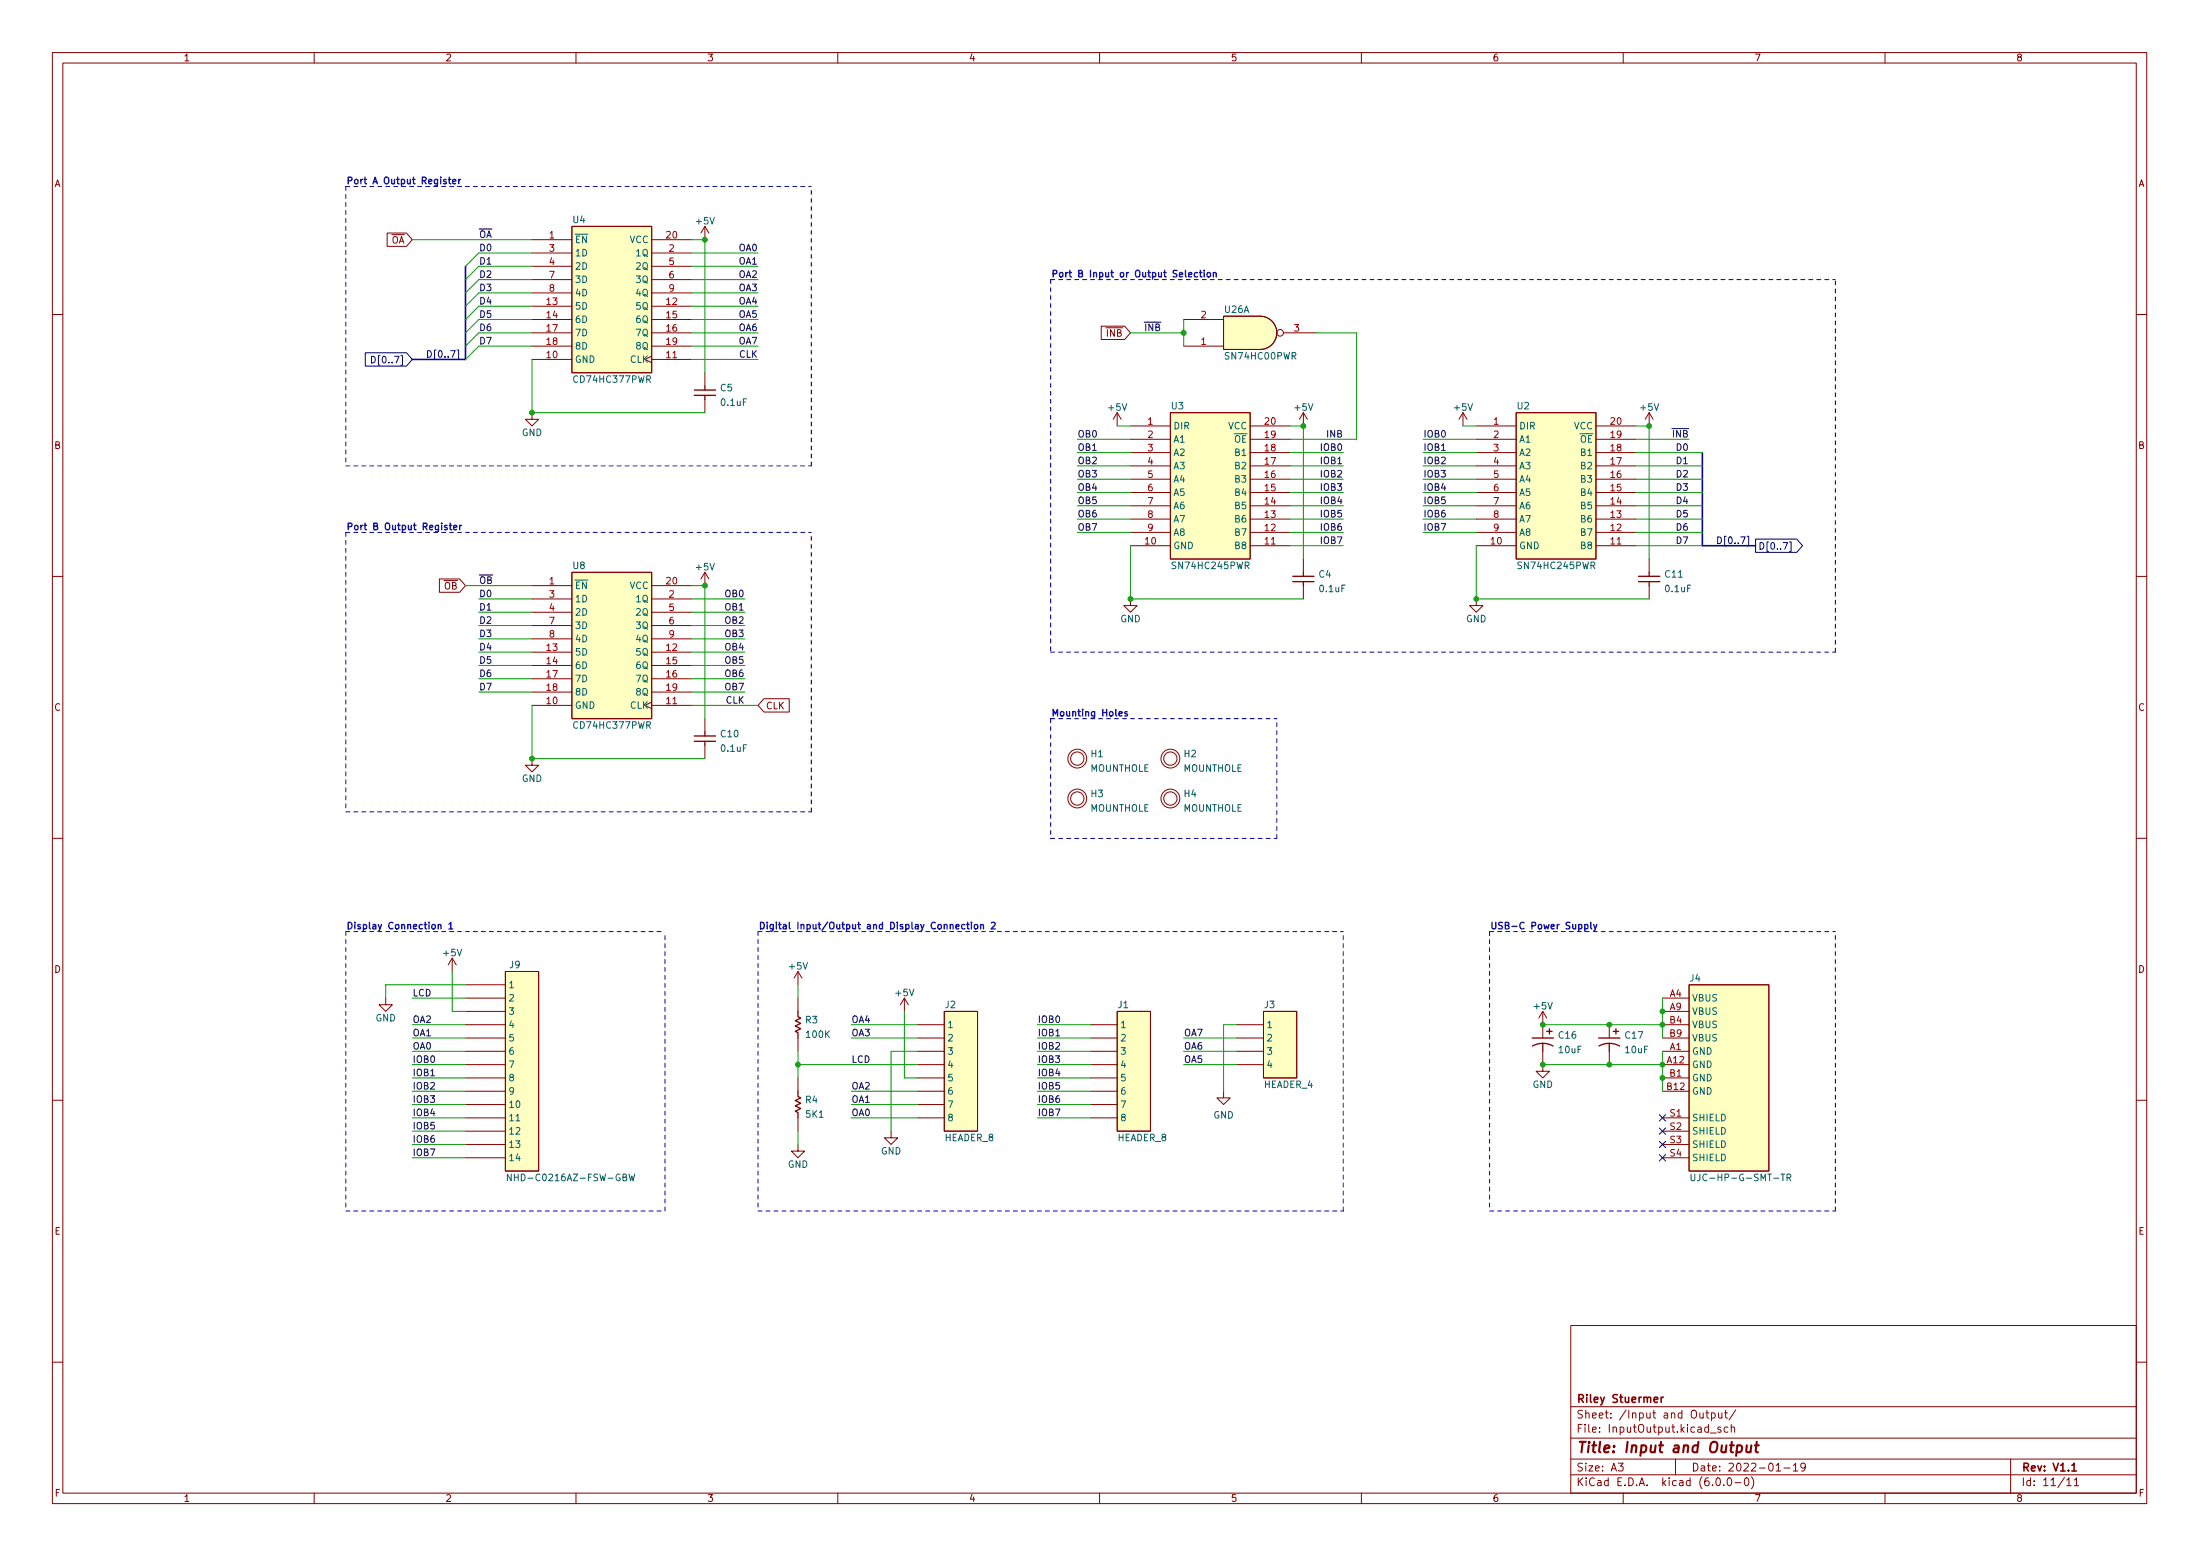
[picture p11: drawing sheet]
<svg xmlns="http://www.w3.org/2000/svg" width="420mm" height="297mm" viewBox="0 0 420 297" stroke-linecap="round" stroke-linejoin="round" font-family="sans-serif">
<g fill="none" stroke="#840000" stroke-width=".19">
<path d="M10 10h400v277h-400zM12 12h396v273h-396zM60 10v2M110 10v2M160 10v2M210 10v2M260 10v2M310 10v2M360 10v2M73.9 44.5h3.7l1.1 1.3-1.1 1.2h-3.7zM101.6 45.8h7.6M101.6 58.5h7.6"/>
<path d="M101.6 48.3h7.6M101.6 50.8h7.6M101.6 53.4h7.6M101.6 55.9h7.6M109.2 43.2h15.3v28h-15.3zM124.5 45.8h7.6M124.5 58.5h7.6M124.5 48.3h7.6M124.5 50.8h7.6M124.5 53.4h7.6M124.5 55.9h7.6M134.6 43.2l-.7 1.3"/>
<path d="M134.6 43.2v2.6M134.6 43.2l.8 1.3M10 60h2M101.6 78.8v1.2h1.3l-1.3 1.3-1.3-1.3h1.3M101.6 68.6h7.6M101.6 61h7.6M101.6 63.5h7.6M101.6 66.1h7.6M124.5 68l-1.3 .6 1.3 .7M124.5 68.6h7.6M124.5 61h7.6M124.5 63.5h7.6"/>
<path d="M124.5 66.1h7.6M134.6 71.2v2.5M134.6 76.2v2.6M210.3 62.3h4.5l1.1 1.2-1.1 1.3h-4.5zM213.4 78.8l-.8 1.2M213.4 78.8v2.5M213.4 78.8l.7 1.2M223.5 78.8h15.3v27.9h-15.3zM226.1 61h7.6M226.1 66.1h7.6M233.7 60.4h7a3.2 3.2 0 0 1 3.1 3.1 3.2 3.2 0 0 1-3.1 3.2h-7zM245.1 63.5h6.4"/>
<path d="M248.9 78.8l-.7 1.2M248.9 78.8v2.5M248.9 78.8l.8 1.2M279.4 78.8l-.8 1.2M279.4 78.8v2.5M279.4 78.8l.8 1.2M289.6 78.8h15.2v27.9h-15.2zM315 78.8l-.8 1.2M315 78.8v2.5M315 78.8l.7 1.2M408 60h2M215.9 81.3h7.6"/>
<path d="M215.9 99.1h7.6M215.9 96.6h7.6M215.9 94h7.6M215.9 91.5h7.6M215.9 88.9h7.6M215.9 86.4h7.6M215.9 83.9h7.6M238.8 81.3h7.6M238.8 99.1h7.6M238.8 96.6h7.6M238.8 94h7.6M238.8 91.5h7.6"/>
<path d="M238.8 88.9h7.6M238.8 86.4h7.6M238.8 83.9h7.6M281.9 81.3h7.7M281.9 99.1h7.7M281.9 96.6h7.7M281.9 94h7.7M281.9 91.5h7.7M281.9 88.9h7.7M281.9 86.4h7.7M281.9 83.9h7.7M304.8 81.3h7.6"/>
<path d="M304.8 99.1h7.6M304.8 96.6h7.6M304.8 94h7.6M304.8 91.5h7.6M304.8 88.9h7.6M304.8 86.4h7.6M304.8 83.9h7.6M10 110h2M83.9 110.5h3.9l1.1 1.3-1.1 1.3h-3.9zM101.6 111.8h7.6M101.6 114.3h7.6M101.6 116.9h7.6"/>
<path d="M101.6 119.4h7.6M109.2 109.3h15.3v27.9h-15.3zM124.5 111.8h7.6M124.5 114.3h7.6M124.5 116.9h7.6M124.5 119.4h7.6M134.6 109.3v2.5M134.6 109.3l-.7 1.2M134.6 109.3l.8 1.2M215.9 114.3v1.3h1.3l-1.3 1.3-1.3-1.3h1.3M215.9 104.2h7.6M215.9 101.6h7.6"/>
<path d="M238.8 104.2h7.6M238.8 101.6h7.6M248.9 106.7v2.6M248.9 111.8v2.5M281.9 114.3v1.3h1.3l-1.3 1.3-1.2-1.3h1.2M281.9 104.2h7.7M281.9 101.6h7.7M304.8 104.2h7.6M304.8 101.6h7.6M315 106.7v2.6M315 111.8v2.5M408 110h2"/>
<path d="M101.6 134.7h7.6M101.6 124.5h7.6M101.6 127h7.6M101.6 129.6h7.6M101.6 132.1h7.6M101.6 122h7.6M124.5 134l-1.3 .7 1.3 .6M124.5 134.7h7.6M124.5 124.5h7.6M124.5 127h7.6M124.5 129.6h7.6M124.5 132.1h7.6"/>
<path d="M124.5 122h7.6M134.6 137.2v2.5M145.9 133.4h4.8v2.5h-4.8l-1.1-1.2zM101.6 144.8v1.3h1.3l-1.3 1.3-1.3-1.3h1.3M134.6 142.3v2.5M10 160h2M408 160h2M73.7 190.5v1.3h1.2l-1.2 1.3-1.3-1.3h1.3M86.4 182.9l-.8 1.3M86.4 182.9v2.6M86.4 182.9l.7 1.3M88.9 195.6h7.6"/>
<path d="M88.9 198.2h7.6M88.9 188h7.6M88.9 190.5h7.6M88.9 193.1h7.6M96.5 185.5h6.4v38.1h-6.4zM152.4 185.5v2.5M152.4 190.5v2.6M152.4 198.2v2.5M152.4 185.5l-.8 1.2M152.4 185.5l.8 1.2M172.7 190.5l-.7 1.3M172.7 190.5v2.6"/>
<path d="M172.7 190.5l.8 1.3M175.3 195.6h5M175.3 198.2h5M180.3 193.1h6.4v22.8h-6.4zM208.3 195.6h5.1M208.3 198.2h5.1M213.4 193.1h6.3v22.8h-6.3zM236.2 195.6h5.1M236.2 198.2h5.1M241.3 193.1h6.3v12.7h-6.3zM294.6 193.1l-.7 1.2M294.6 193.1v5.1"/>
<path d="M294.6 193.1l.8 1.2M307.3 195.6v2.6M317.5 195.6h5.1M317.5 198.2h5.1M317.5 190.5h5.1M317.5 193.1h5.1M322.6 188h15.2v35.6h-15.2zM10 210h2M88.9 200.7h7.6M88.9 203.2h7.6M88.9 205.8h7.6M88.9 208.3h7.6"/>
<path d="M88.9 210.9h7.6M88.9 213.4h7.6M88.9 215.9h7.6M88.9 218.5h7.6M152.4 218.5v1.2h1.3l-1.3 1.3-1.3-1.3h1.3M152.4 205.8v2.5M152.4 213.4v2.5M170.2 215.9v1.3h1.2l-1.2 1.3-1.3-1.3h1.3M175.3 200.7h5M175.3 203.2h5M175.3 205.8h5M175.3 208.3h5"/>
<path d="M175.3 210.9h5M175.3 213.4h5M208.3 200.7h5.1M208.3 203.2h5.1M208.3 205.8h5.1M208.3 208.3h5.1M208.3 210.9h5.1M208.3 213.4h5.1M233.7 208.3v1.3h1.2l-1.2 1.3-1.3-1.3h1.3M236.2 200.7h5.1M236.2 203.2h5.1M294.6 200.7v3.8h1.3l-1.3 1.3-1.2-1.3h1.2"/>
<path d="M307.3 200.7v2.5M317.5 200.7h5.1M317.5 203.2h5.1M317.5 205.8h5.1M317.5 208.3h5.1M317.5 213.4h5.1M317.5 215.9h5.1M317.5 218.5h5.1M408 210h2M88.9 221h7.6M317.5 221h5.1M300 253h108v32h-108z"/>
<path d="M10 260h2M300 278.5h108M300 274.5h108M300 268.5h108M309.1 279.3h.9l-.5 .6 .4 .1v.7l-.2 .1-.6-.1M320 278.5v3M324.6 269.7l.1 .9 .4 .1 .2-.1M325.3 269.7v1M325.8 269.7h.6M326 269.2v1.3l.4 .2M326.6 273.6h1.2M326.8 269.8l.5-.1 .3 .3-.2 .6h-.6"/>
<path d="M326.8 269.7v1.5M328.2 269.7l.1 .9 .3 .1 .3-.1M328.6 272.5l-.3-.1-.2 .2v.2l.5 .2v.3h-.5M328.9 269.7v1M329.4 269.7h.5M329.6 269.2v1.3l.3 .2M330 272.5l-.4-.1-.3 .3 .1 .6h.6M330.6 272.6l.3-.2 .3 .1 .1 .9M330.6 271.9v1.5M331.5 269.1l-1.3 2M342.5 279.7l.4-.4v1.5M344.8 280l-.3 .2h-.3l-.3-.2 .2-.6 .4-.1 .2 .2a.99 .99 0 0 1-.3 1.3h-.3"/>
<path d="M384 278.5v6.5M408 260h2M60 285v2M110 285v2M160 285v2M210 285v2M260 285v2M300 281.5h108M310 285v2M327.9 282.2l.2-.1a.8 .8 0 0 1 .5 .8 .8 .8 0 0 1-.5 .7 1 1 0 0 1-.2-1.4zM329.2 283.5v.1M330.1 282.2l.1-.1a.8 .8 0 0 1 .5 .8 .8 .8 0 0 1-.5 .7 1 1 0 0 1-.1-1.4z"/>
<path d="M331.4 283h1.1M333.3 282.3l.2-.2a.8 .8 0 0 1 .5 .8 .8 .8 0 0 1-.5 .7l-.2-.1-.2-.5zM334.5 281.9a1.72 1.72 0 0 1 0 2.3M339.2 280.8h.9M340.7 280.2h1.2M342.5 280.8h.9M360 285v2M394.7 282.5l.4-.4v1.5M394.7 283.6h.9M396.1 282.5l.5-.4v1.5M396.1 283.6h.9"/>
<circle cx="244.5" cy="63.5" r=".63"/>
<circle cx="205.7" cy="144.8" r="1.8"/>
<circle cx="205.7" cy="152.4" r="1.8"/>
<circle cx="205.7" cy="152.4" r="1.27"/>
<circle cx="205.7" cy="144.8" r="1.27"/>
<circle cx="223.5" cy="144.8" r="1.8"/>
<circle cx="223.5" cy="152.4" r="1.8"/>
<circle cx="223.5" cy="144.8" r="1.27"/>
<circle cx="223.5" cy="152.4" r="1.27"/>
</g>
<path d="M315.9 267.2l.7-.1-.1-.3-.4-.1-.2 .2 .1 .7h.5M317.3 266.7v1M317.7 266.7l-.3 .1-.1 .2M395.7 279.7l.4-.4v1.5M395.7 280.8h.8" fill="none" stroke="#840000" stroke-width=".3"/>
<path d="M331.8 276h.8l.1 .3-.1 .6a.66 .66 0 0 1-.9 .2M333.6 275.9v1.2a.57 .57 0 0 0 .7 0M334.5 275.9l-.2 1.3M335.1 275.9h.8M335.5 275.2l-.2 1.8 .1 .1 .3 .1" fill="none" stroke="#840000" stroke-width=".4"/>
<g fill="#ffffc2" stroke="#ffffc2" stroke-width=".19">
<path d="M109.2 43.2h15.3v28h-15.3z"/>
<path d="M180.3 193.1h6.4v22.8h-6.4z"/>
<path d="M241.3 193.1h6.3v12.7h-6.3z"/>
<path d="M96.5 185.5h6.4v38.1h-6.4z"/>
<path d="M213.4 193.1h6.3v22.8h-6.3z"/>
<path d="M109.2 109.3h15.3v27.9h-15.3z"/>
<path d="M233.7 60.4h7v6.3h-7z"/>
<path d="M240.7 60.4a3.2 3.2 0 0 1 3.1 3.1h-3.1z"/>
<path d="M240.7 63.5h3.1a3.2 3.2 0 0 1-3.1 3.2z"/>
<path d="M322.6 188h15.2v35.6h-15.2z"/>
<path d="M223.5 78.8h15.3v27.9h-15.3z"/>
<path d="M289.6 78.8h15.2v27.9h-15.2z"/>
</g>
<path d="M98.6 214h.7M97.6 224.1v1.3l-.7-1.3v1.3M120.1 224.1l.3 1.3 .3-.9 .2 .9 .3-1.3M323 224.1v1.1l.2 .2h.2l.3-.2v-1.1M340.1 224.1h.8M341.3 224.8l.6-.1 .1-.1v-.3l-.7-.2v1.3M341.6 224.8l.4 .6" fill="none" stroke="#006464" stroke-width=".19"/>
<g fill="none" stroke="#840000" stroke-width=".25">
<path d="M132.6 75.5h4.1M132.6 74.5h4.1M134.6 73.7v.8M134.6 75.5v.7M246.9 111h4.1M246.9 110h4.1M248.9 109.3v.7M248.9 111v.8M312.9 111h4.1M312.9 110h4.1M315 109.3v.7M315 111v.8"/>
<path d="M134.6 139.7v.8M132.6 141.5h4.1M132.6 140.5h4.1M134.6 141.5v.8M152.4 193.1v1l.5 .2-1 .6 1 .5-1 .5 1 .5-1 .5 .5 .2v1.1M292.6 198.2h4.1M294.6 199.2l-1 .1-.9 .4M294.6 199.2l1 .1 1 .4M294.6 199.2v1.5M295.4 196.9h1M295.9 196.4v1M305.3 198.2h4.1"/>
<path d="M307.3 199.2l-1 .1-.9 .4M307.3 199.2l1 .1 1 .4M307.3 199.2v1.5M308.1 196.9h1M308.6 196.4v1M152.4 208.3v1l.5 .3-1 .5 1 .5-1 .5 1 .5-1 .5 .5 .3v1"/>
</g>
<g fill="none" stroke="#000084" stroke-width=".19">
<path d="M69.8 67.3h7.8l1.1 1.3-1.1 1.3h-7.8zM70.9 68a.64 .64 0 0 1 .8 .6 .64 .64 0 0 1-.8 .7zM87.3 66.8h.3v1.8h-.3M333.7 102.4h.3v1.8h-.3M335.3 102.9h7.8l1.2 1.3-1.2 1.2h-7.8zM341.8 103.5h.3v1.8h-.3M316.9 215.3l1.2 1.2M316.9 212.8l1.2 1.2M316.9 217.9l1.2 1.2M318.1 215.3l-1.2 1.2M318.1 212.8l-1.2 1.2M318.1 217.9l-1.2 1.2"/>
<path d="M316.9 220.4l1.2 1.2M318.1 220.4l-1.2 1.2"/>
</g>
<g fill="none" stroke="#0000c2" stroke-width=".25">
<path d="M85.6 34.2h.5M85.8 33.8v1.1l.3 .2M86.5 34.7l.6-.2-.1-.2-.4-.1-.1 .2v.6h.5M87.6 34.2v.9M88 34.2l-.4 .3M228.7 52.1l-.4-.1-.2 .3 .1 .5h.5M229.1 52h.5M229.2 51.6v1.1l.4 .2M230 51.6v.1M230 52v.9M230.6 52.1l.2-.1 .3 .1 .1 .5-.1 .2-.3 .1-.2-.1zM231.7 52.1l.2-.1 .3 .1 .1 .8"/>
<path d="M231.7 52v.9M86 99.9v1.1l.3 .1M85.8 100.3h.5M86.6 100.7l.7-.1-.1-.3h-.4l-.2 .2 .1 .6h.5M87.8 100.3v.8M88.2 100.3l-.4 .2M215.3 135.9l-.3-.1-.2 .2 .1 .2 .4 .1v.3h-.5M85.7 176.4l.4-.3v1.2M85.7 177.3h.8M184.3 176.5h-.4l-.3 .2 .2 .6h.5M184.6 176.5h.5M184.8 176.1v1.1l.3 .1"/>
<path d="M185.5 176.1v.1M185.5 176.5v.8M186.1 176.6l.2-.1 .4 .1v.5l-.1 .2h-.3l-.2-.1zM187.3 176.6l.2-.1h.3v.8M187.3 176.5v.8M189.3 176.2l.5-.1 .3 .3-.8 .9h.8M302.7 176.5h.3l.3 .2-.1 .6h-.5M303.8 176.1v1.1l.2 .1M304.4 176.5l.3 .8M305 176.5l-.5 1.1-.1 .2"/>
</g>
<g fill="none" stroke="#0000c2" stroke-width=".19" stroke-dasharray=".8 .8">
<path d="M66 35.6v53.3M66 35.6h88.9M200.7 53.4v71.1M200.7 53.4h149.8M66 88.9h88.9M154.9 88.9v-53.3M66 101.6v53.4M66 101.6h88.9M200.7 124.5h149.8M200.7 137.2v22.9M200.7 137.2h43.1M350.5 124.5v-71.1"/>
<path d="M66 155h88.9M154.9 155v-53.4M66 177.8v53.4M66 177.8h61M144.8 177.8h111.7M144.8 177.8v53.4M200.7 160.1h43.1M243.8 160.1v-22.9M284.5 177.8v53.4M284.5 177.8h66M66 231.2h61M127 231.2v-53.4"/>
<path d="M144.8 231.2h111.7M256.5 231.2v-53.4M284.5 231.2h66M350.5 231.2v-53.4"/>
</g>
<path d="M88.9 50.8v17.8h-10.2M325.1 86.4v17.8h10.2" fill="none" stroke="#000084" stroke-width=".3"/>
<g fill="none" stroke="#009600" stroke-width=".19">
<path d="M78.7 45.8h22.9M101.6 48.3h-10.2l-2.5 2.5M101.6 55.9h-10.2l-2.5 2.6M101.6 50.8h-10.2l-2.5 2.6M101.6 53.4h-10.2l-2.5 2.5M101.6 58.5h-10.2l-2.5 2.5M132.1 48.3h12.7M132.1 55.9h12.7M132.1 50.8h12.7M132.1 53.4h12.7M132.1 58.5h12.7M132.1 45.8h2.5v25.4"/>
<path d="M101.6 63.5h-10.2l-2.5 2.6M101.6 66.1h-10.2l-2.5 2.5M101.6 61h-10.2l-2.5 2.5M101.6 68.6v10.2h33M132.1 63.5h12.7M132.1 68.6h12.7M132.1 66.1h12.7M132.1 61h12.7M215.9 63.5h10.2M226.1 61v5.1M251.5 63.5h7.6v20.4h-12.7M205.7 88.9h10.2"/>
<path d="M205.7 83.9h10.2M205.7 86.4h10.2M205.7 99.1h10.2M205.7 91.5h10.2M205.7 94h10.2M205.7 96.6h10.2M213.4 81.3h2.5M246.4 88.9h10.1M246.4 81.3h2.5v25.4M246.4 86.4h10.1M246.4 99.1h10.1M246.4 91.5h10.1"/>
<path d="M246.4 94h10.1M246.4 96.6h10.1M271.8 88.9h10.1M271.8 83.9h10.1M271.8 86.4h10.1M271.8 99.1h10.1M271.8 91.5h10.1M271.8 94h10.1M271.8 96.6h10.1M279.4 81.3h2.5M312.4 88.9h12.7M312.4 83.9h10.2"/>
<path d="M312.4 81.3h2.6v25.4M312.4 86.4h12.7M312.4 99.1h12.7M312.4 91.5h12.7M312.4 94h12.7M312.4 96.6h12.7M88.9 111.8h12.7M91.4 114.3h10.2M91.4 116.9h10.2M91.4 119.4h10.2M132.1 114.3h10.1M132.1 111.8h2.5v25.4"/>
<path d="M132.1 116.9h10.1M132.1 119.4h10.1M205.7 101.6h10.2M215.9 104.2v10.1h33M246.4 101.6h10.1M246.4 104.2h10.1M271.8 101.6h10.1M281.9 104.2v10.1h33.1M312.4 101.6h12.7M312.4 104.2h12.7M91.4 129.6h10.2M91.4 127h10.2"/>
<path d="M91.4 132.1h10.2M91.4 122h10.2M91.4 124.5h10.2M101.6 134.7v10.1h33M132.1 129.6h10.1M132.1 127h10.1M132.1 132.1h10.1M132.1 134.7h12.7M132.1 122h10.1M132.1 124.5h10.1M78.7 190.5h10.2M78.7 195.6h10.2"/>
<path d="M78.7 198.2h10.2M86.4 185.5v7.6h2.5M88.9 188h-15.2v2.5M152.4 188v2.5M162.6 195.6h12.7M162.6 198.2h12.7M172.7 193.1v12.7h2.6M198.1 195.6h10.2M198.1 198.2h10.2M226.1 198.2h10.1M236.2 195.6h-2.5v12.7M294.6 195.6h22.9"/>
<path d="M317.5 190.5v7.7M78.7 215.9h10.2M78.7 213.4h10.2M78.7 218.5h10.2M78.7 203.2h10.2M78.7 208.3h10.2M78.7 210.9h10.2M78.7 200.7h10.2M78.7 205.8h10.2M152.4 203.2h22.9M152.4 200.7v5.1M152.4 215.9v2.6"/>
<path d="M162.6 213.4h12.7M162.6 208.3h12.7M162.6 210.9h12.7M175.3 200.7h-5.1v15.2M198.1 213.4h10.2M198.1 203.2h10.2M198.1 208.3h10.2M198.1 210.9h10.2M198.1 200.7h10.2M198.1 205.8h10.2M226.1 203.2h10.1M226.1 200.7h10.1"/>
<path d="M294.6 203.2h22.9M317.5 200.7v7.6M78.7 221h10.2"/>
</g>
<g fill="#009600" stroke="#009600" stroke-width=".19">
<circle cx="307.3" cy="195.6" r=".46"/>
<circle cx="317.5" cy="193.1" r=".46"/>
<circle cx="317.5" cy="195.6" r=".46"/>
<circle cx="317.5" cy="203.2" r=".46"/>
<circle cx="317.5" cy="205.8" r=".46"/>
<circle cx="307.3" cy="203.2" r=".46"/>
<circle cx="294.6" cy="203.2" r=".46"/>
<circle cx="294.6" cy="195.6" r=".46"/>
<circle cx="281.9" cy="114.3" r=".46"/>
<circle cx="215.9" cy="114.3" r=".46"/>
<circle cx="315" cy="81.3" r=".46"/>
<circle cx="248.9" cy="81.3" r=".46"/>
<circle cx="226.1" cy="63.5" r=".46"/>
<circle cx="134.6" cy="45.8" r=".46"/>
<circle cx="134.6" cy="111.8" r=".46"/>
<circle cx="101.6" cy="78.8" r=".46"/>
<circle cx="101.6" cy="144.8" r=".46"/>
<circle cx="152.4" cy="203.2" r=".46"/>
</g>
<text font-size="2.8" fill="#840000" x="301" y="277.3">Title: Input and Output</text>
<g font-size="2.1" fill="#840000">
<text x="301" y="267.8">Riley Stuermer</text>
<text x="301" y="273.5">File: InputOutput.kicad_sch</text>
<text x="301" y="270.8">Sheet: /Input and Output/</text>
<text x="301" y="280.9">Size: A3</text>
<text x="323" y="280.9">Date: 2022-01-19</text>
<text x="386" y="280.9">Rev: V1.1</text>
<text x="301" y="283.7">KiCad E.D.A. kicad (6.0.0-0)</text>
<text x="386" y="283.7">Id: 11/11</text>
</g>
<g font-size="1.8" fill="#840000">
<text x="35" y="11.7">1</text>
<text x="85" y="11.7">2</text>
<text x="135" y="11.7">3</text>
<text x="185" y="11.7">4</text>
<text x="235" y="11.7">5</text>
<text x="285" y="11.7">6</text>
<text x="335" y="11.7">7</text>
<text x="385" y="11.7">8</text>
<text x="10.3" y="35.7">A</text>
<text x="408.3" y="35.7">A</text>
<text x="73.3" y="46.5">~{OA}</text>
<text x="210" y="64.3">~{INB}</text>
<text x="10.3" y="85.7">B</text>
<text x="408.3" y="85.7">B</text>
<text x="83.4" y="112.5">~{OB}</text>
<text x="10.3" y="135.7">C</text>
<text x="146.2" y="135.4">CLK</text>
<text x="408.3" y="135.7">C</text>
<text x="10.3" y="185.7">D</text>
<text x="408.3" y="185.7">D</text>
<text x="10.4" y="235.7">E</text>
<text x="408.4" y="235.7">E</text>
<text x="10.4" y="285.7">F</text>
<text x="35" y="286.7">1</text>
<text x="85" y="286.7">2</text>
<text x="135" y="286.7">3</text>
<text x="185" y="286.7">4</text>
<text x="235" y="286.7">5</text>
<text x="285" y="286.7">6</text>
<text x="335" y="286.7">7</text>
<text x="385" y="286.7">8</text>
<text x="408.4" y="285.7">F</text>
</g>
<g font-size="1.8" fill="#0000c2">
<text x="66" y="35.2">Port A Output Register</text>
<text x="200.7" y="52.9">Port B Input or Output Selection</text>
<text x="66" y="101.2">Port B Output Register</text>
<text x="200.7" y="136.8">Mounting Holes</text>
<text x="66" y="177.4">Display Connection 1</text>
<text x="144.8" y="177.4">Digital Input/Output and Display Connection 2</text>
<text x="284.5" y="177.4">USB-C Power Supply</text>
</g>
<g font-size="1.8" fill="#0f0f0f">
<text x="91.4" y="47.9">D0</text>
<text x="91.4" y="45.4">~{OA}</text>
<text x="141.1" y="47.9">OA0</text>
<text x="91.4" y="50.5">D1</text>
<text x="91.4" y="53">D2</text>
<text x="141.1" y="53">OA2</text>
<text x="141.1" y="50.5">OA1</text>
<text x="91.4" y="58.1">D4</text>
<text x="91.4" y="55.6">D3</text>
<text x="141.1" y="55.6">OA3</text>
<text x="141.1" y="58.1">OA4</text>
<text x="91.4" y="60.6">D5</text>
<text x="91.4" y="63.2">D6</text>
<text x="91.4" y="65.7">D7</text>
<text x="141.1" y="65.7">OA7</text>
<text x="141.1" y="63.2">OA6</text>
<text x="141.1" y="60.6">OA5</text>
<text x="218.4" y="63.2">~{INB}</text>
<text x="141.1" y="68.3">CLK</text>
<text x="205.7" y="83.5">OB0</text>
<text x="253.5" y="83.5">INB</text>
<text x="271.8" y="83.5">IOB0</text>
<text x="318.2" y="83.5">~{INB}</text>
<text x="205.7" y="86">OB1</text>
<text x="205.7" y="88.6">OB2</text>
<text x="252.4" y="86">IOB0</text>
<text x="252.4" y="88.6">IOB1</text>
<text x="271.8" y="88.6">IOB2</text>
<text x="271.8" y="86">IOB1</text>
<text x="320.3" y="88.6">D1</text>
<text x="320.3" y="86">D0</text>
<text x="205.7" y="91.1">OB3</text>
<text x="205.7" y="93.7">OB4</text>
<text x="252.4" y="93.7">IOB3</text>
<text x="252.4" y="91.1">IOB2</text>
<text x="271.8" y="91.1">IOB3</text>
<text x="271.8" y="93.7">IOB4</text>
<text x="320.3" y="93.7">D3</text>
<text x="320.3" y="91.1">D2</text>
<text x="205.7" y="98.7">OB6</text>
<text x="205.7" y="101.3">OB7</text>
<text x="205.7" y="96.2">OB5</text>
<text x="252.4" y="101.3">IOB6</text>
<text x="252.4" y="98.7">IOB5</text>
<text x="252.4" y="96.2">IOB4</text>
<text x="271.8" y="101.3">IOB7</text>
<text x="271.8" y="96.2">IOB5</text>
<text x="271.8" y="98.7">IOB6</text>
<text x="320.3" y="96.2">D4</text>
<text x="320.3" y="101.3">D6</text>
<text x="320.3" y="98.7">D5</text>
<text x="252.4" y="103.8">IOB7</text>
<text x="320.3" y="103.8">D7</text>
<text x="91.4" y="111.4">~{OB}</text>
<text x="91.4" y="114">D0</text>
<text x="138.6" y="114">OB0</text>
<text x="91.4" y="116.5">D1</text>
<text x="91.4" y="119.1">D2</text>
<text x="138.6" y="119.1">OB2</text>
<text x="138.6" y="116.5">OB1</text>
<text x="91.4" y="124.1">D4</text>
<text x="91.4" y="121.6">D3</text>
<text x="138.6" y="124.1">OB4</text>
<text x="138.6" y="121.6">OB3</text>
<text x="91.4" y="129.2">D6</text>
<text x="91.4" y="131.8">D7</text>
<text x="91.4" y="126.7">D5</text>
<text x="138.6" y="131.8">OB7</text>
<text x="138.6" y="126.7">OB5</text>
<text x="138.6" y="129.2">OB6</text>
<text x="138.6" y="134.3">CLK</text>
<text x="78.7" y="190.2">LCD</text>
<text x="78.7" y="197.8">OA1</text>
<text x="78.7" y="195.3">OA2</text>
<text x="162.6" y="195.3">OA4</text>
<text x="162.6" y="197.8">OA3</text>
<text x="198.1" y="195.3">IOB0</text>
<text x="198.1" y="197.8">IOB1</text>
<text x="226.1" y="197.8">OA7</text>
<text x="78.7" y="202.9">IOB0</text>
<text x="78.7" y="200.3">OA0</text>
<text x="162.6" y="202.9">LCD</text>
<text x="198.1" y="200.3">IOB2</text>
<text x="198.1" y="202.9">IOB3</text>
<text x="226.1" y="200.3">OA6</text>
<text x="226.1" y="202.9">OA5</text>
<text x="78.7" y="205.4">IOB1</text>
<text x="78.7" y="208">IOB2</text>
<text x="162.6" y="208">OA2</text>
<text x="198.1" y="208">IOB5</text>
<text x="198.1" y="205.4">IOB4</text>
<text x="78.7" y="215.6">IOB5</text>
<text x="78.7" y="210.5">IOB3</text>
<text x="78.7" y="213">IOB4</text>
<text x="162.6" y="213">OA0</text>
<text x="162.6" y="210.5">OA1</text>
<text x="198.1" y="210.5">IOB6</text>
<text x="198.1" y="213">IOB7</text>
<text x="78.7" y="220.7">IOB7</text>
<text x="78.7" y="218.1">IOB6</text>
</g>
<g font-size="1.8" fill="#a90000">
<text x="104.9" y="45.5">1</text>
<text x="127.3" y="45.5">20</text>
<text x="104.9" y="48">3</text>
<text x="104.9" y="50.6">4</text>
<text x="104.9" y="53.1">7</text>
<text x="127.8" y="48">2</text>
<text x="127.8" y="50.6">5</text>
<text x="127.8" y="53.1">6</text>
<text x="104.4" y="58.2">13</text>
<text x="104.9" y="55.7">8</text>
<text x="127.3" y="58.2">12</text>
<text x="127.8" y="55.7">9</text>
<text x="104.4" y="60.7">14</text>
<text x="104.4" y="63.3">17</text>
<text x="104.4" y="65.8">18</text>
<text x="127.3" y="60.7">15</text>
<text x="127.3" y="63.3">16</text>
<text x="127.3" y="65.8">19</text>
<text x="229.4" y="65.8">1</text>
<text x="229.4" y="60.7">2</text>
<text x="247.2" y="63.3">3</text>
<text x="104.4" y="68.4">10</text>
<text x="127.3" y="68.4">11</text>
<text x="219.2" y="81.1">1</text>
<text x="219.2" y="83.6">2</text>
<text x="241.6" y="83.6">19</text>
<text x="241.6" y="81.1">20</text>
<text x="285.3" y="81.1">1</text>
<text x="285.3" y="83.6">2</text>
<text x="307.6" y="83.6">19</text>
<text x="307.6" y="81.1">20</text>
<text x="219.2" y="86.1">3</text>
<text x="219.2" y="88.7">4</text>
<text x="241.6" y="88.7">17</text>
<text x="241.6" y="86.1">18</text>
<text x="285.3" y="86.1">3</text>
<text x="285.3" y="88.7">4</text>
<text x="307.6" y="88.7">17</text>
<text x="307.6" y="86.1">18</text>
<text x="219.2" y="91.2">5</text>
<text x="219.2" y="93.8">6</text>
<text x="241.6" y="93.8">15</text>
<text x="241.6" y="91.2">16</text>
<text x="285.3" y="91.2">5</text>
<text x="285.3" y="93.8">6</text>
<text x="307.6" y="93.8">15</text>
<text x="307.6" y="91.2">16</text>
<text x="219.2" y="96.3">7</text>
<text x="219.2" y="98.8">8</text>
<text x="219.2" y="101.4">9</text>
<text x="241.6" y="101.4">12</text>
<text x="241.6" y="98.8">13</text>
<text x="241.6" y="96.3">14</text>
<text x="285.3" y="96.3">7</text>
<text x="285.3" y="98.8">8</text>
<text x="285.3" y="101.4">9</text>
<text x="307.6" y="101.4">12</text>
<text x="307.6" y="98.8">13</text>
<text x="307.6" y="96.3">14</text>
<text x="218.7" y="103.9">10</text>
<text x="241.6" y="103.9">11</text>
<text x="284.8" y="103.9">10</text>
<text x="307.6" y="103.9">11</text>
<text x="104.9" y="111.5">1</text>
<text x="127.3" y="111.5">20</text>
<text x="104.9" y="114.1">3</text>
<text x="104.9" y="116.6">4</text>
<text x="104.9" y="119.2">7</text>
<text x="127.8" y="114.1">2</text>
<text x="127.8" y="116.6">5</text>
<text x="127.8" y="119.2">6</text>
<text x="104.4" y="124.2">13</text>
<text x="104.9" y="121.7">8</text>
<text x="127.3" y="124.2">12</text>
<text x="127.8" y="121.7">9</text>
<text x="104.4" y="126.8">14</text>
<text x="104.4" y="129.3">17</text>
<text x="104.4" y="131.9">18</text>
<text x="127.3" y="126.8">15</text>
<text x="127.3" y="129.3">16</text>
<text x="127.3" y="131.9">19</text>
<text x="104.4" y="134.4">10</text>
<text x="127.3" y="134.4">11</text>
<text x="318.9" y="190.3">A4</text>
<text x="318.9" y="192.8">A9</text>
<text x="318.9" y="195.4">B4</text>
<text x="318.9" y="197.9">B9</text>
<text x="318.4" y="203">A12</text>
<text x="318.9" y="200.4">A1</text>
<text x="318.4" y="208.1">B12</text>
<text x="318.9" y="205.5">B1</text>
<text x="319" y="213.1">S1</text>
<text x="319" y="215.7">S2</text>
<text x="319" y="218.2">S3</text>
<text x="319" y="220.8">S4</text>
</g>
<g font-size="1.8" fill="#006464">
<text x="109.4" y="42.6">U4</text>
<text x="109.7" y="46.4">~{EN}</text>
<text x="120.2" y="46.4">VCC</text>
<text x="133" y="42.8">+5V</text>
<text x="109.7" y="48.9">1D</text>
<text x="109.7" y="51.5">2D</text>
<text x="121.6" y="48.9">1Q</text>
<text x="121.6" y="51.5">2Q</text>
<text x="109.7" y="59.1">5D</text>
<text x="109.7" y="54">3D</text>
<text x="109.7" y="56.6">4D</text>
<text x="121.6" y="59.1">5Q</text>
<text x="121.6" y="54">3Q</text>
<text x="121.6" y="56.6">4Q</text>
<text x="233.9" y="59.7">U26A</text>
<text x="109.7" y="61.6">6D</text>
<text x="109.7" y="64.2">7D</text>
<text x="121.6" y="61.6">6Q</text>
<text x="121.6" y="64.2">7Q</text>
<text x="109.7" y="69.3">GND</text>
<text x="109.7" y="66.7">8D</text>
<text x="120.3" y="69.3">CLK</text>
<text x="121.6" y="66.7">8Q</text>
<text x="234.2" y="68.6">SN74HC00PWR</text>
<text x="109.8" y="73.1">CD74HC377PWR</text>
<text x="137.6" y="74.7">C5</text>
<text x="137.8" y="77.5">0.1uF</text>
<text x="99.6" y="83.2">GND</text>
<text x="211.8" y="78.4">+5V</text>
<text x="223.7" y="78.1">U3</text>
<text x="224" y="82">DIR</text>
<text x="234.5" y="82">VCC</text>
<text x="247.3" y="78.4">+5V</text>
<text x="277.8" y="78.4">+5V</text>
<text x="289.8" y="78.1">U2</text>
<text x="290.1" y="82">DIR</text>
<text x="300.6" y="82">VCC</text>
<text x="313.4" y="78.4">+5V</text>
<text x="224" y="84.5">A1</text>
<text x="224" y="87">A2</text>
<text x="224" y="89.6">A3</text>
<text x="234.3" y="84.5">~{OE}</text>
<text x="236" y="89.6">B2</text>
<text x="236" y="87">B1</text>
<text x="290.1" y="84.5">A1</text>
<text x="290.1" y="87">A2</text>
<text x="290.1" y="89.6">A3</text>
<text x="300.4" y="84.5">~{OE}</text>
<text x="302" y="89.6">B2</text>
<text x="302" y="87">B1</text>
<text x="224" y="92.1">A4</text>
<text x="224" y="94.7">A5</text>
<text x="236" y="94.7">B4</text>
<text x="236" y="92.1">B3</text>
<text x="290.1" y="92.1">A4</text>
<text x="290.1" y="94.7">A5</text>
<text x="302" y="94.7">B4</text>
<text x="302" y="92.1">B3</text>
<text x="224" y="97.2">A6</text>
<text x="224" y="99.7">A7</text>
<text x="236" y="99.7">B6</text>
<text x="236" y="97.2">B5</text>
<text x="290.1" y="97.2">A6</text>
<text x="290.1" y="99.7">A7</text>
<text x="302" y="99.7">B6</text>
<text x="302" y="97.2">B5</text>
<text x="224" y="104.8">GND</text>
<text x="224" y="102.3">A8</text>
<text x="236" y="104.8">B8</text>
<text x="236" y="102.3">B7</text>
<text x="290.1" y="104.8">GND</text>
<text x="290.1" y="102.3">A8</text>
<text x="302" y="104.8">B8</text>
<text x="302" y="102.3">B7</text>
<text x="109.4" y="108.6">U8</text>
<text x="109.7" y="112.4">~{EN}</text>
<text x="120.2" y="112.4">VCC</text>
<text x="133" y="108.9">+5V</text>
<text x="224.2" y="108.6">SN74HC245PWR</text>
<text x="251.9" y="110.3">C4</text>
<text x="252.1" y="113">0.1uF</text>
<text x="290.2" y="108.6">SN74HC245PWR</text>
<text x="318.1" y="110.3">C11</text>
<text x="318.2" y="113">0.1uF</text>
<text x="109.7" y="115">1D</text>
<text x="109.7" y="117.5">2D</text>
<text x="121.6" y="115">1Q</text>
<text x="121.6" y="117.5">2Q</text>
<text x="213.9" y="118.8">GND</text>
<text x="280" y="118.8">GND</text>
<text x="109.7" y="125.1">5D</text>
<text x="109.7" y="120.1">3D</text>
<text x="109.7" y="122.6">4D</text>
<text x="121.6" y="125.1">5Q</text>
<text x="121.6" y="120.1">3Q</text>
<text x="121.6" y="122.6">4Q</text>
<text x="109.7" y="127.7">6D</text>
<text x="109.7" y="130.2">7D</text>
<text x="121.6" y="127.7">6Q</text>
<text x="121.6" y="130.2">7Q</text>
<text x="109.7" y="135.3">GND</text>
<text x="109.7" y="132.8">8D</text>
<text x="120.3" y="135.3">CLK</text>
<text x="121.6" y="132.8">8Q</text>
<text x="109.8" y="139.1">CD74HC377PWR</text>
<text x="137.7" y="140.7">C10</text>
<text x="137.8" y="143.5">0.1uF</text>
<text x="99.6" y="149.3">GND</text>
<text x="208.2" y="147.3">MOUNTHOLE</text>
<text x="208.4" y="144.5">H1</text>
<text x="226" y="147.3">MOUNTHOLE</text>
<text x="226.2" y="144.5">H2</text>
<text x="208.2" y="154.9">MOUNTHOLE</text>
<text x="208.4" y="152.2">H3</text>
<text x="226" y="154.9">MOUNTHOLE</text>
<text x="226.2" y="152.2">H4</text>
<text x="84.8" y="182.5">+5V</text>
<text x="97.3" y="184.8">J9</text>
<text x="150.8" y="185.1">+5V</text>
<text x="97" y="188.6">1</text>
<text x="97" y="191.2">2</text>
<text x="171.1" y="190.2">+5V</text>
<text x="322.8" y="187.4">J4</text>
<text x="323.1" y="191.2">VBUS</text>
<text x="71.7" y="195">GND</text>
<text x="97" y="193.7">3</text>
<text x="97" y="196.3">4</text>
<text x="153.9" y="195.3">R3</text>
<text x="180.5" y="192.4">J2</text>
<text x="180.8" y="196.3">1</text>
<text x="213.5" y="192.4">J1</text>
<text x="213.9" y="196.3">1</text>
<text x="241.5" y="192.4">J3</text>
<text x="241.8" y="196.3">1</text>
<text x="293" y="192.7">+5V</text>
<text x="323.1" y="193.7">VBUS</text>
<text x="323.1" y="196.3">VBUS</text>
<text x="97" y="198.8">5</text>
<text x="97" y="201.3">6</text>
<text x="97" y="203.9">7</text>
<text x="154.1" y="198.1">100K</text>
<text x="180.8" y="198.8">2</text>
<text x="180.8" y="201.3">3</text>
<text x="180.8" y="203.9">4</text>
<text x="213.9" y="198.8">2</text>
<text x="213.9" y="201.3">3</text>
<text x="213.9" y="203.9">4</text>
<text x="241.8" y="198.8">2</text>
<text x="241.8" y="201.3">3</text>
<text x="241.8" y="203.9">4</text>
<text x="297.7" y="198.3">C16</text>
<text x="297.8" y="201">10uF</text>
<text x="310.4" y="198.3">C17</text>
<text x="310.5" y="201">10uF</text>
<text x="323.1" y="201.3">GND</text>
<text x="323.1" y="203.9">GND</text>
<text x="323.1" y="198.8">VBUS</text>
<text x="97" y="206.4">8</text>
<text x="97" y="209">9</text>
<text x="180.8" y="206.4">5</text>
<text x="180.8" y="209">6</text>
<text x="213.9" y="206.4">5</text>
<text x="213.9" y="209">6</text>
<text x="241.4" y="207.7">HEADER_4</text>
<text x="292.7" y="207.7">GND</text>
<text x="323.1" y="206.4">GND</text>
<text x="323.1" y="209">GND</text>
<text x="97" y="211.5">10</text>
<text x="97" y="214">11</text>
<text x="153.9" y="210.6">R4</text>
<text x="154" y="213.4">5K1</text>
<text x="180.8" y="211.5">7</text>
<text x="180.8" y="214">8</text>
<text x="213.9" y="211.5">7</text>
<text x="213.9" y="214">8</text>
<text x="231.7" y="213.5">GND</text>
<text x="323.1" y="214">SHIELD</text>
<text x="97" y="216.6">12</text>
<text x="97" y="219.1">13</text>
<text x="97" y="221.7">14</text>
<text x="168.2" y="220.4">GND</text>
<text x="180.4" y="217.8">HEADER_8</text>
<text x="213.4" y="217.8">HEADER_8</text>
<text x="323.1" y="216.6">SHIELD</text>
<text x="323.1" y="219.1">SHIELD</text>
<text x="323.1" y="221.7">SHIELD</text>
<text x="98.3" y="225.5">NHD-C0216AZ-FSW-GBW</text>
<text x="150.4" y="222.9">GND</text>
<text x="324.5" y="225.5">UJC-HP-G-SMT-TR</text>
</g>
<g font-size="1.8" fill="#000084">
<text x="71.9" y="69.3">D[0..7]</text>
<text x="81.3" y="68.3">D[0..7]</text>
<text x="327.7" y="103.8">D[0..7]</text>
<text x="335.8" y="104.9">D[0..7]</text>
</g>
</svg>
